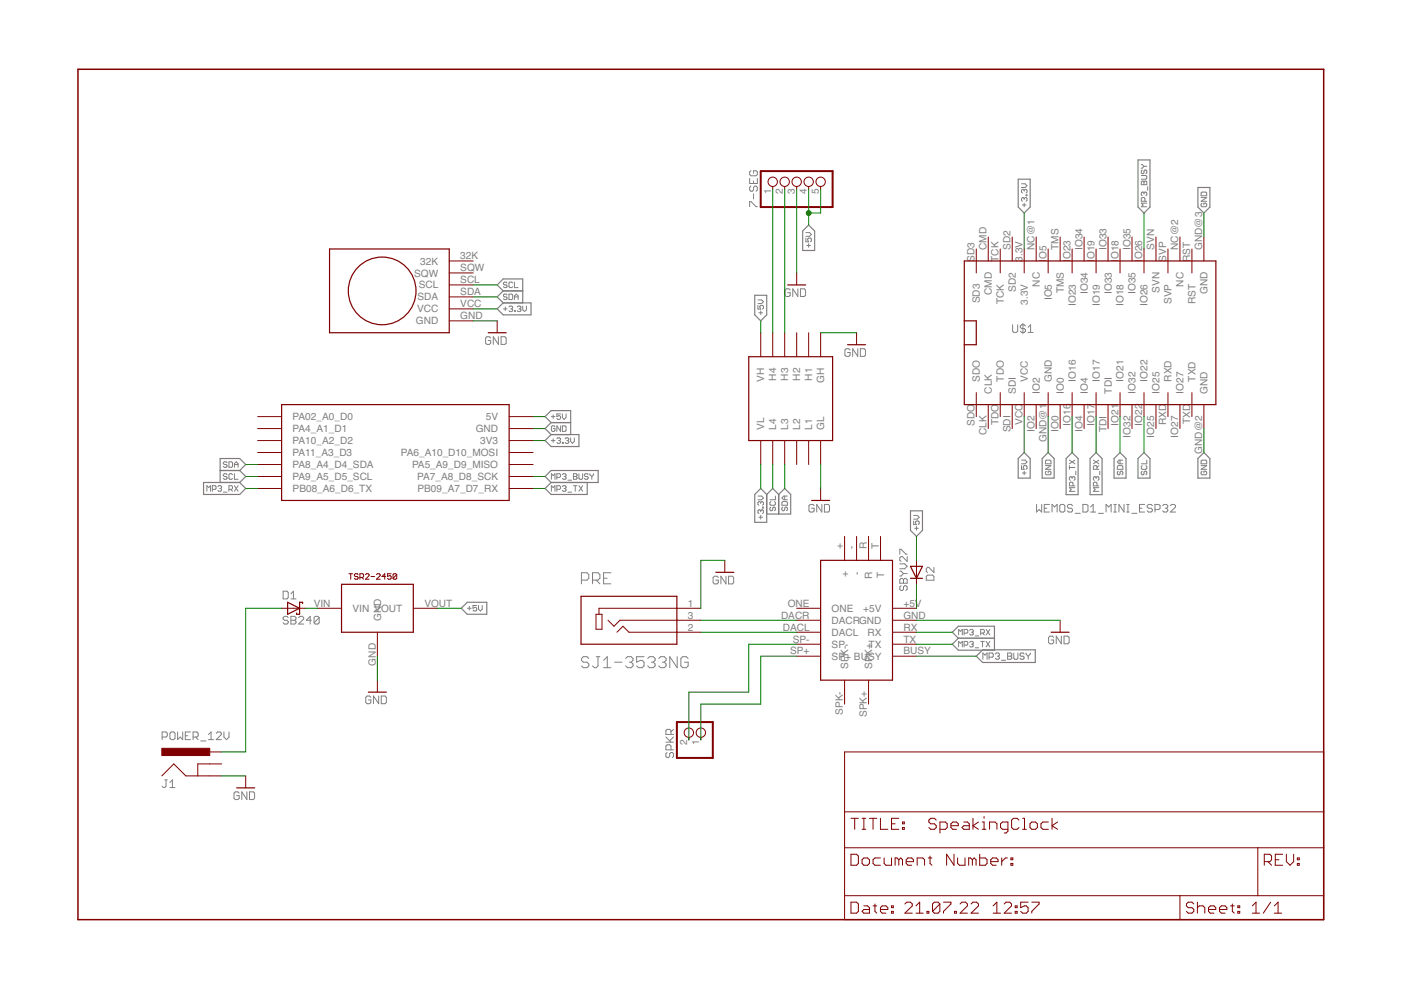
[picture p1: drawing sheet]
<svg xmlns="http://www.w3.org/2000/svg" width="297mm" height="210mm" viewBox="0 0 297 210" stroke-linecap="round" stroke-linejoin="round" font-family="sans-serif">
<g fill="none" stroke="#808080" stroke-width=".21">
<path d="M158.9 37.8v1.1h1.7v-1.1M159.2 39.5l-.3 .2v.6l.3 .3h.3l.3-.3v-.6l.2-.2h.3l.3 .2v.6l-.3 .3M159.2 36.2l-.3 .2v.6l.3 .3h1.1l.3-.3v-.6l-.3-.2h-.5v.5M159.8 38.4v.5M216.6 39h.8l.3 .4-.3 .4h-.8M242 38.6l.2-.2 .3 .2 .5-.2 .1 .2v.6h-1.1zM242 37.2h1l.1 .2v.4l-.1 .2h-1M242 34.9l.5 .4M242.2 36l-.2 .2v.4l.2 .2 .3-.2v-.4l.2-.2 .4 .2v.4l-.1 .2M242.5 38.6v.6M242.5 35.3l-.3 .4h-.2M242.5 35.3h.6"/>
<path d="M243.3 39.6v.7M109.1 59.8v1.2h.8M158.9 43.8v-1.1h.3l1.1 1.1h.3M159.8 41.1v1.1M170.9 50.5v.8h.5l-.2-.4 .2-.4h.4l.2 .2v.4l-.2 .2M170.9 49.3h.7l.4 .4-.4 .4h-.7M171 52h.8M171.4 51.6v.8M216.8 43.5h.8M217.1 42.1l-.1-.2-.4 .2v.4l.2 .2M217.1 42.1l.3-.2 .3 .2v.4l-.1 .2M217.1 40.3v.2"/>
<path d="M217.1 42.1v.2M217.1 43.1v.7M217.1 40.3l-.1-.1-.4 .1v.4l.2 .2M217.1 40.3l.3-.1 .3 .1v.4l-.1 .2M217.6 41.3h.1v.2h-.1zM242.5 40.9l-.1-.2-.4 .2v.4l.2 .2M242.5 40.9l.2-.2 .4 .2v.4l-.1 .2M242.5 40.9v.2M242.7 42.7v-.6l-.2-.2h-.3l-.2 .2v.6h1.1M243.1 43.1h-1.1l.4 .4-.4 .3h1.1M254.7 40.9l.2-.2h.7l.2 .2v.6h-1.1zM254.7 41.9h1.1l-1.1 .8h1.1"/>
<path d="M254.9 43.1l-.2 .2v.3l.2 .2h.7l.2-.2v-.3l-.2-.2h-.4v.4M104 71.7l-.2-.3h-.6l-.2 .3v1l.2 .3h.6l.2-.3v-.5h-.5M105.7 71.4v1.6l-1.1-1.6v1.6M106.2 71.4h.8l.3 .3v1l-.3 .3h-.8zM106.7 65.5h.8M107.1 65.1v.8M107.5 62.5l-.2-.1h-.4l-.2 .1 .2 .4h.4l.2 .2-.2 .4h-.4l-.2-.2M107.5 60l-.2-.2h-.4l-.2 .2 .2 .4h.4l.2 .2-.2 .4h-.4l-.2-.2M107.9 65.1l.2-.2h.4l.2 .2-.2 .4M107.9 62.4h.6l.2 .1v.8l-.2 .2h-.6zM108.3 65.5h.2M108.5 65.5l.2 .2-.2 .4h-.4l-.2-.2"/>
<path d="M108.7 60l-.2-.2h-.4l-.2 .2v.8l.2 .2h.4l.2-.2M109.1 65.9h.2v.2h-.2zM109.1 63.5v-.8l.4-.3 .4 .3v.8M109.1 62.9h.8M109.7 65.1l.2-.2h.3l.2 .2-.2 .4M110 65.5h.2M110.2 65.5l.2 .2-.2 .4h-.3l-.2-.2M110.8 64.9v.8l.4 .4 .4-.4v-.8M160.7 64.7v.8h.6l-.2-.4 .2-.4h.4l.2 .2v.4l-.2 .2M160.7 63.6h.8l.4 .4-.4 .4h-.8M160.9 66.3h.8M161.3 65.9v.8"/>
<path d="M167.5 61.5l-.2-.3h-.6l-.3 .3v1.1l.3 .3h.6l.2-.3v-.5h-.5M169.2 61.2v1.7l-1.1-1.7v1.7M169.7 61.2h.8l.3 .3v1.1l-.3 .3h-.8zM180.2 74.2l-.2-.3h-.6l-.3 .3v1.1l.3 .3h.6l.2-.3v-.6h-.5M181.9 73.9v1.7l-1.1-1.7v1.7M182.4 73.9h.8l.3 .3v1.1l-.3 .3h-.8zM214.7 68.9v1.3l.3 .3h.5l.3-.3v-1.3M216.9 68.6v2.2M217.4 69.1l-.3-.2h-.5l-.3 .2v.3l.3 .3h.5l.3 .2v.3l-.3 .3h-.5l-.3-.3M218 70.5h1.1M218 69.4l.5-.5v1.6M48.1 98.1l-.2-.2h-.3l-.3 .2 .3 .4h.3l.2 .2-.2 .4h-.3l-.3-.2"/>
<path d="M48.5 97.9h.6l.2 .2v.8l-.2 .2h-.6zM49.7 98.5h.8M49.7 99.1v-.8l.4-.4 .4 .4v.8M116.9 88.3h.8M116.9 93.4h.8M117.3 87.9v.8M117.3 93v.8M117.7 90.5l-.2-.2h-.4l-.2 .2v.8l.2 .2h.4l.2-.2v-.4h-.4M118.1 93l.2-.2h.3l.3 .2-.3 .4M118.4 93.4h.2M118.6 93.4l.3 .2-.3 .4h-.3l-.2-.2M118.9 87.8h-.8v.5l.3-.2 .5 .2v.4l-.3 .2h-.3l-.2-.2"/>
<path d="M118.9 90.3v1.2l-.8-1.2v1.2M119.2 90.3h.6l.2 .2v.8l-.2 .2h-.6zM119.2 87.8v.7l.4 .4 .4-.4v-.7M119.2 93.8h.2v.2h-.2zM119.8 93l.2-.2h.4l.2 .2-.2 .4M120.2 93.4h.2M120.4 93.4l.2 .2-.2 .4h-.4l-.2-.2M121 92.8v.8l.4 .4 .4-.4v-.8M216.6 98.7v.8h.5l-.1-.4 .1-.4h.5l.1 .2v.4l-.1 .2M216.6 97.6h.8l.3 .4-.3 .3h-.8M217.1 99.9v.8M221.7 98.7h1.1l-1.1 .8h1.1"/>
<path d="M221.8 99.9l-.1 .2v.4l.1 .2h.8l.2-.2v-.4l-.2-.2h-.4v.4M221.8 97.6h.8l.2 .1v.6h-1.1v-.6zM226.7 98.7v.8M226.7 99.1h1.2M226.7 97.6l1.2 .7M227.9 97.6l-1.2 .7M228.1 99.9v.8M231.8 97.6l1.2 .7M232.6 99.5v-.6l-.2-.2h-.4l-.2 .2v.6h1.2M233 98.7l-.4 .4M233 97.6l-1.2 .7M233.2 99.9v.8"/>
<path d="M237.1 99.9l-.2 .2v.4l.2 .2 .4-.2v-.4l.2-.2 .4 .2v.4l-.2 .2M237.1 98.7h.8l.2 .2v.6h-1.2v-.6zM237.5 97.6v.7M238.1 97.6h-.8l-.4 .4 .4 .3h.8M242.2 99.9l-.2 .2v.4l.2 .2 .3-.2v-.4l.2-.2 .4 .2v.4l-.1 .2M242.2 98.7l-.2 .2v.4l.2 .2h.8l.1-.2v-.4l-.1-.2M243.1 97.6v.7h-1.1M254.7 98.7h1.1l-1.1 .8h1.1M254.7 97.7l.2-.1h.7l.2 .1v.6h-1.1zM254.9 99.9l-.2 .2v.4l.2 .2h.7l.2-.2v-.4l-.2-.2h-.4v.4M43.9 104.2v-1.2l.3 .4 .4-.4v1.2M45 103.8h.6l.2-.2v-.4l-.2-.2h-.6v1.2"/>
<path d="M46.2 103.2l.2-.2h.4l.2 .2-.2 .4M46.6 103.6h.2M46.8 103.6l.2 .2-.2 .4h-.4l-.2-.3M47.3 104.4h.8M48.1 100.6l-.2-.2h-.3l-.3 .4 .3 .2h.3l.2 .4-.2 .2h-.3l-.3-.2M48.5 103.8h.6l.2-.2v-.4l-.2-.2h-.6v1.2M48.9 103.8l.4 .4M49.3 100.6l-.2-.2h-.4l-.2 .2v.8l.2 .2h.4l.2-.2M49.7 100.4v1.2h.8M49.7 103l.8 1.2M50.5 103l-.8 1.2M116.9 101.6v-1.2l.4 .4 .4-.4v1.2"/>
<path d="M116.9 104.2v-1.2l.4 .4 .4-.4v1.2M118.1 101.2h.5l.3-.2v-.4l-.3-.2h-.5v1.2M118.1 103.8h.5l.3-.2v-.4l-.3-.2h-.5v1.2M119.2 100.6l.2-.2h.4l.2 .2-.2 .4M119.2 103.2l.2-.2h.4l.2 .2-.2 .4M119.6 101h.2M119.6 103.6h.2M119.8 101l.2 .2-.2 .4h-.4l-.2-.2M119.8 103.6l.2 .2-.2 .4h-.4l-.2-.3M120.4 104.4h.8M120.4 101.8h.8M121.6 100.4h.6l.1 .2-.1 .4 .1 .4-.1 .2h-.6z"/>
<path d="M121.6 101h.6M121.6 103h.7M122 103v1.2M122.7 100.4v1l.2 .2h.4l.2-.2v-1M122.7 103l.8 1.2M123.5 103l-.8 1.2M124.7 100.6l-.2-.2h-.4l-.2 .4 .2 .2h.4l.2 .4-.2 .2h-.4l-.2-.2M125.1 100.4v.2l.4 .4M125.5 101v.6M125.9 100.4v.2l-.4 .4M160.7 105.2h.8l.4 .4-.4 .4h-.8M160.9 109.7h.8"/>
<path d="M161.3 106.6v.1M161.3 108.3v.2M161.3 109.3v.7M161.3 106.6l-.2-.3-.4 .3v.3l.2 .2M161.3 108.3l-.2-.2-.4 .2v.4l.2 .2M161.3 106.6l.2-.3 .4 .3v.3l-.2 .2M161.3 108.3l.2-.2 .4 .2v.4l-.2 .2M161.7 107.5h.2v.2h-.2zM163.4 107.5l-.2 .2v.4l.2 .2 .4-.2v-.4l.2-.2 .4 .2v.4l-.2 .2M163.4 106.3l-.2 .3v.3l.2 .2h.8l.2-.2v-.3l-.2-.3M164.4 105.2v.8h-1.2M166 107.5l-.2 .2v.4l.2 .2 .4-.2v-.4l.2-.2 .3 .2v.4l-.1 .2"/>
<path d="M166 106.3h.8l.1 .3v.5h-1.1v-.5zM166.4 105.2v.8M166.9 105.2h-.7l-.4 .4 .4 .4h.7M172.6 107.2l-.3-.2h-.5l-.3 .2v1.1l.3 .3h.5l.3-.3v-.5h-.5M174.2 107v1.6l-1-1.6v1.6M174.8 107h.8l.3 .2v1.1l-.3 .3h-.8zM190.8 117.5v-1h.3l1 1h.2M190.8 119.5h1l.5 .6-.5 .5h-1M192.3 118v1l-1-1h-.2l-.3 .3v.5l.3 .2M193.7 110.5v.7h.6l-.2-.4 .2-.3h.4l.2 .2v.3l-.2 .2M193.7 109.3h.8l.4 .4-.4 .4h-.8M193.9 112h.8"/>
<path d="M194.3 111.6v.8M216.8 100.3h.8M219.8 107v1.6l.5-.6 .6 .6v-1.6M221.4 107.8h.6M222.5 107h-1.1v1.6h1.1M223.1 108.6v-1.6l.5 .5 .5-.5v1.6M224.7 107.2l.3-.2h.5l.3 .2v1.1l-.3 .3h-.5l-.3-.3zM227.3 101.3l-.2-.2-.4 .2v.4l.2 .2M227.3 101.3l.2-.2 .4 .2v.4l-.2 .2M227.3 101.3v.2M227.4 107.2l-.3-.2h-.5l-.3 .2v.3l.3 .3h.5l.3 .2v.3l-.3 .3h-.5l-.3-.3M227.5 103v-.6l-.2-.2h-.4l-.2 .2v.6h1.2"/>
<path d="M227.9 103.4h-1.2l.4 .4-.4 .4h1.2M228 108.8h1M229.6 107h.8l.3 .2v1.1l-.3 .3h-.8zM231.2 108.6h1.1M231.2 107.5l.6-.5v1.6M232.4 101.3l-.2-.2-.4 .2v.4l.2 .2M232.4 101.3l.2-.2 .4 .2v.4l-.2 .2M232.4 101.3v.2M232.6 103v-.6l-.2-.2h-.4l-.2 .2v.6h1.2M232.9 108.8h1.1M233 103.4h-1.2l.4 .4-.4 .4h1.2M234.5 108.6v-1.6l.6 .5 .5-.5v1.6"/>
<path d="M236.1 107h.6M236.1 108.6h.6M236.4 107v1.6M238.3 107v1.6l-1.1-1.6v1.6M238.9 107h.5M238.9 108.6h.5M239.1 107v1.6M240 108.8h1M241.6 107.8h.5M242.7 107h-1.1v1.6h1.1M244.3 107.2l-.2-.2h-.6l-.3 .2v.3l.3 .3h.6l.2 .2v.3l-.2 .3h-.6l-.3-.3M244.9 108h.8l.3-.2v-.6l-.3-.2h-.8v1.6"/>
<path d="M246.5 107.2l.3-.2h.5l.3 .2v.3l-.3 .3M247.1 107.8h.2M247.3 107.8l.3 .2v.3l-.3 .3h-.5l-.3-.3M248.1 107.2l.3-.2h.6l.2 .2v.3l-1.1 1.1h1.1M60 125.3h.9l.2 .3v1.1l-.2 .3h-.9zM61.1 131l-.2-.3h-.6l-.3 .3v.2l.3 .3h.6l.2 .3v.2l-.2 .3h-.6l-.3-.3M61.7 130.7h.8l.3 .3v.2l-.3 .3 .3 .3v.2l-.3 .3h-.8zM61.7 131.5h.8M61.7 127h1.1M61.7 125.9l.5-.6v1.7M63.3 131l.3-.3h.5l.3 .3v.2l-1.1 1.1h1.1M66 131.5h-1.1l.9-.8v1.6"/>
<path d="M67.7 131l-.3-.3h-.6l-.2 .3v1M67.7 131v1l-.3 .3h-.6l-.2-.3M67.7 131l-1.1 1M99.1 129h.8M99.5 128.6v.7M101.1 128.4h-.8v.6l.4-.2 .4 .2v.3l-.2 .2h-.4l-.2-.2M101.5 128.4v.8l.4 .3 .3-.3v-.8M123.3 123h1.2l.3-.4v-.8l-.3-.4h-1.2v2.4M124.8 139.6l-.3-.4h-.8l-.4 .4v.4l.4 .4h.8l.3 .4v.4l-.3 .4h-.8l-.4-.4M125.6 123h1.2l.4-.4v-.8l-.4-.4h-1.2v2.4M126.4 139.2h.8M126.4 123l.8 .8"/>
<path d="M126.8 139.2v2l-.4 .4h-.4l-.4-.4M128 122.6h.7M129.5 121.4h-1.5v2.4h1.5M132.7 139.6l.3-.4h.8l.4 .4v.4l-.4 .4M136.5 139.2h-1.5v1.2l.8-.4h.4l.3 .4v.8l-.3 .4h-.8l-.4-.4M137.3 139.6l.4-.4h.8l.4 .4v.4l-.4 .4M139.7 139.6l.4-.4h.7l.4 .4v.4l-.4 .4M143.6 139.2v2.4l-1.6-2.4v2.4M145.9 139.6l-.4-.4h-.8l-.3 .4v1.6l.3 .4h.8l.4-.4v-.8h-.8M152.3 122.4l-.3-.2h-.5l-.3 .2v1.1l.3 .3h.5l.3-.3v-.5h-.6M153.9 122.2v1.6l-1.1-1.6v1.6M154.5 122.2h.8l.3 .2v1.1l-.3 .3h-.8z"/>
<path d="M190.8 122.9l.3-.3h.2l.3 .3 .2-.3h.3l.2 .3v.8h-1.5zM190.8 121.1h.3l.5 .5M191.1 124.2l-.3 .2v.5l.3 .3h.2l.3-.3v-.5l.2-.2h.3l.2 .2v.5l-.2 .3M191.6 122.9v.8M191.6 121.6l-.5 .5h-.3M191.6 121.6h.7M196.4 122.2l.3-.3h1l.3 .3v.8h-1.6zM198 120.3v1.1l-1.1-1.1h-.2l-.3 .3v.5l.3 .3M203.2 134.6v-1.1l.4 .4 .4-.4v1.1M203.2 137.2v-1.2l.4 .4 .4-.4v1.2M204.4 134.2h.6l.2-.2v-.4l-.2-.1h-.6v1.1M204.4 136.8h.6l.2-.2v-.4l-.2-.2h-.6v1.2"/>
<path d="M205.6 133.6l.2-.1h.4l.2 .1-.2 .4M205.6 136.2l.2-.2h.4l.2 .2-.2 .4M206 134h.2M206 136.6h.2M206.2 134l.2 .2-.2 .4h-.4l-.2-.2M206.2 136.6l.2 .2-.2 .4h-.4l-.2-.2M206.8 134.8h.7M206.8 137.4h.7M207.9 134.2h.6l.2-.2v-.4l-.2-.1h-.6v1.1M207.9 136h.8M208.3 134.2l.4 .4M208.3 136v1.2"/>
<path d="M208.4 139.8v-1.3l.4 .4 .5-.4v1.3M209.1 133.5l.8 1.1M209.1 136l.8 1.2M209.7 139.3h.7l.2-.2v-.4l-.2-.2h-.7v1.3M209.9 133.5l-.8 1.1M209.9 136l-.8 1.2M211 138.7l.2-.2h.5l.2 .2-.2 .4M211.5 139.1h.2M211.7 139.1l.2 .2-.2 .5h-.5l-.2-.2M212.3 140h.9M213.6 138.5h.7l.2 .2-.2 .4 .2 .5-.2 .2h-.7zM213.6 139.1h.7"/>
<path d="M214.9 138.5v1.1l.3 .2h.4l.2-.2v-1.1M217.1 138.7l-.2-.2h-.4l-.2 .2 .2 .4h.4l.2 .2-.2 .5h-.4l-.2-.2M217.6 138.5v.2l.4 .4M218 139.1v.7M218.4 138.5v.2l-.4 .4M223.4 135.1l-.3-.2h-.5l-.3 .2v1.1l.3 .3h.5l.3-.3v-.5h-.5M225 134.9v1.6l-1.1-1.6v1.6M225.6 134.9h.8l.3 .2v1.1l-.3 .3h-.8zM34.4 156.3h.8l.3-.3v-.5l-.3-.3h-.8v1.6M36.3 155.2h.5l.3 .3v1l-.3 .3h-.5l-.3-.3v-1zM37.7 155.2v1.6l.5-.5 .5 .5v-1.6M39.3 156h.5"/>
<path d="M40.4 155.2h-1.1v1.6h1.1M40.9 156.3h.8l.3-.3v-.5l-.3-.3h-.8v1.6M41.5 156.3l.5 .5M42.6 157.1h1M44.2 156.8h1.1M44.2 155.7l.5-.5v1.6M45.8 155.5l.3-.3h.6l.2 .3v.2l-1.1 1.1h1.1M47.5 155.2v1.1l.5 .5 .6-.5v-1.1M78.6 147.8l-.2-.2h-.6l-.2 .2v1.1l.2 .3h.6l.2-.3v-.5h-.5M80.3 147.6v1.6l-1.1-1.6v1.6M80.8 147.6h.8l.3 .2v1.1l-.3 .3h-.8zM128 141.6h1.5"/>
<path d="M128 140l.8-.8v2.4M130.3 140.4h1.6M133.4 140.4h.4M133.8 140.4l.4 .4v.4l-.4 .4h-.8l-.3-.4M138.1 140.4h.4M138.5 140.4l.4 .4v.4l-.4 .4h-.8l-.4-.4M140.4 140.4h.4M140.8 140.4l.4 .4v.4l-.4 .4h-.7l-.4-.4M141.2 157.4h1.6M141.2 156.3l1.1 1.1M141.4 159.6l-.2 .2v.6l.2 .2h.3l.3-.2v-.6l.3-.2h.2l.3 .2v.6l-.3 .2M142.3 159v-.8l-.3-.3h-.6l-.2 .3v.8h1.6"/>
<path d="M142.3 155.7v-.8l-.3-.3h-.6l-.2 .3v.8h1.6M142.8 156.3l-.8 .8M142.8 154.6l-.5 .6M34.9 165.4h.6M35.2 165.4v1.3l-.3 .3h-.3l-.2-.3M36 167h1.1M36 165.9l.6-.5v1.6M50.7 168.2l-.3-.3h-.5l-.3 .3v1l.3 .3h.5l.3-.3v-.5h-.5M52.3 167.9v1.6l-1-1.6v1.6M52.9 167.9h.8l.3 .3v1l-.3 .3h-.8z"/>
</g>
<g fill="none" stroke="#808080" stroke-width=".25">
<path d="M215.9 38h2.5v5.9l-1.3 1.3-1.2-1.3zM241.3 33.9h2.5v10l-1.3 1.3-1.2-1.3zM254 39.8h2.5v4.1l-1.3 1.3-1.2-1.3zM171.4 47.7l1.3 1.3v4.1h-2.5v-4.1zM105.4 65.5l1.3-1.3h5.9v2.6h-5.9zM106.7 61.7l-1.3 1.2 1.3 1.3M106.7 61.7h4.1M106.7 61.7l-1.3-1.3 1.3-1.3h4.1v5.1M160 62.6h2.6v4.2l-1.3 1.2-1.3-1.2zM46.7 99.8h4.1M50.8 99.8l1.3-1.3-1.3-1.3h-4.1v5.1M50.8 99.8l1.3 1.2-1.3 1.3"/>
<path d="M116.8 89.6l-1.2 1.3 1.2 1.2M116.8 89.6h4.2M116.8 92.1h5.9v2.6h-5.9l-1.2-1.3zM116.8 89.6l-1.2-1.3 1.2-1.2h4.2v5M215.9 97.2l1.2-1.3 1.3 1.3v4.2h-2.5zM222.2 95.9l1.3 1.3v4.2h-2.5v-4.2zM226 97.2l1.3-1.3 1.3 1.3v7.7h-2.6zM232.4 95.9l1.3 1.3v7.7h-2.6v-7.7zM236.2 97.2l1.3-1.3 1.2 1.3v4.2h-2.5zM241.3 97.2l1.2-1.3 1.3 1.3v4.2h-2.5zM254 97.2l1.2-1.3 1.3 1.3v4.2h-2.5zM43.2 102.3h7.6l1.3 1.3-1.3 1.2h-7.6z"/>
<path d="M115.6 101l1.2-1.2h10v2.5h-10zM116.8 102.3l-1.2 1.3 1.2 1.2h7.7v-2.5M160 104.8l1.3-1.2 1.3 1.2v5.9h-2.6zM162.6 104.8l1.2-1.2 1.3 1.2M165.1 104.8l1.3-1.2 1.2 1.2v4.2h-5M165.1 104.8v4.2M193 108.3h2.6v4.2l-1.3 1.2-1.3-1.2zM97.8 129l1.3-1.3h4.1v2.5h-4.1zM201.9 134l1.3-1.2h7.6v5.1h-7.6l-1.3-1.3 1.3-1.3zM203.2 135.3h7.6M207 139.1l1.3-1.3h11.2v2.7h-11.2z"/>
</g>
<path d="M161.3 36.3h15.2v7.6h-15.2zM143.5 153.1h7.6v7.6h-7.6z" fill="none" stroke="#800000" stroke-width=".42"/>
<g fill="none" stroke="#800000" stroke-width=".21">
<path d="M163.8 39.5v.6M166.4 39.5v.6M168.9 39.5v.6M171.4 39.5v.6M174 39.5v.6M95.2 55.3h5.1M95.2 57.9h5.1M168.9 57.9v2.5M207 52.8v5.1M209.5 50.2v5.1M212.1 52.8v5.1M214.6 50.2v5.1"/>
<path d="M217.1 52.8v5.1M219.7 50.2v5.1M222.2 52.8v5.1M224.8 50.2v5.1M227.3 52.8v5.1M229.8 50.2v5.1M232.4 52.8v5.1M234.9 50.2v5.1M237.5 52.8v5.1M240 50.2v5.1M242.5 52.8v5.1M245.1 50.2v5.1"/>
<path d="M247.6 52.8v5.1M250.2 50.2v5.1M252.7 52.8v5.1M255.2 50.2v5.1M95.2 60.4h5.1M95.2 62.9h5.1M95.2 65.5h5.1M95.2 68h5.1M105.4 68v2.5M161.3 70.5v5.1M163.8 70.5v5.1M166.4 70.5v5.1"/>
<path d="M168.9 70.5v5.1M171.4 70.5v5.1M174 70.5v5.1M181.6 70.5v2.6M54.6 88.3h5.1M54.6 90.9h5.1M54.6 93.4h5.1M54.6 95.9h5.1M54.6 98.5h5.1M107.9 88.3h5.1M107.9 90.9h5.1M107.9 93.4h5.1"/>
<path d="M107.9 95.9h5.1M107.9 98.5h5.1M161.3 93.4v5.1M163.8 93.4v5.1M166.4 93.4v5.1M168.9 93.4v5.1M171.4 93.4v5.1M174 93.4v5.1M207 83.2v5.1M209.5 85.8v5.1M212.1 83.2v5.1M214.6 85.8v5.1"/>
<path d="M217.1 83.2v5.1M219.7 85.8v5.1M222.2 83.2v5.1M224.8 85.8v5.1M227.3 83.2v5.1M229.8 85.8v5.1M232.4 83.2v5.1M234.9 85.8v5.1M237.5 83.2v5.1M240 85.8v5.1M242.5 83.2v5.1M245.1 85.8v5.1"/>
<path d="M247.6 83.2v5.1M250.2 85.8v5.1M252.7 83.2v5.1M255.2 85.8v5.1M54.6 101h5.1M54.6 103.6h5.1M107.9 101h5.1M107.9 103.6h5.1M153.7 118.8v2.5M174 103.6v2.5M179.1 113.7v5.1M181.6 113.7v5.1"/>
<path d="M184.1 113.7v5.1M186.7 113.7v5.1M194.3 118.8v5.1M59.7 129h5.1M67.3 129h5.1M74 121.6h.8M74.4 121.6v1.2M75.9 121.8l-.2-.2h-.4l-.2 .2 .2 .4h.4l.2 .2-.2 .4h-.4l-.2-.2M76.3 122.4h.6l.2-.2v-.4l-.2-.2h-.6v1.2M76.7 122.4l.4 .4M77.5 121.8l.2-.2h.4l.2 .2v.2l-.8 .8h.8M78.7 122.2h.7"/>
<path d="M79.8 121.8l.2-.2h.4l.2 .2v.2l-.8 .8h.8M80 134v5.1M81.8 122.2h-.8l.6-.6v1.2M82.9 121.6h-.7v.6l.3-.2 .4 .2v.4l-.2 .2h-.3l-.2-.2M84.1 121.8l-.2-.2h-.4l-.2 .2v.8M84.1 121.8v.8l-.2 .2h-.4l-.2-.2M84.1 121.8l-.8 .8M87.6 129h5.1M126.4 130.2h1.2v3.2h-1.2zM128.9 131.5l1.3 1.3 1.2-1.3h17.2M130.8 134l1.3-1.2 1.2 1.2h15.3M148.6 129h-21.6v1.2"/>
<path d="M168.9 129h5.1M168.9 131.5h5.1M168.9 134h5.1M168.9 136.6h5.1M168.9 139.1h5.1M189.2 129h5.1M189.2 131.5h5.1M189.2 134h5.1M189.2 136.6h5.1M189.2 139.1h5.1M224.8 131.5v2.5M44.5 159.4h2.5"/>
<path d="M80 144.2v2.5M146 156.3v.6M148.6 156.3v.6M179.1 159.4h101.5v35.6h-101.5zM179.1 144.2v5.1M184.1 144.2v5.1M34.3 164.5l2.6-2.5 2.5 2.5h7.6M47 162h-5.1v2.5M52.1 164.5v2.5M179.1 179.7h101.5M179.1 172.1h101.5M180.4 173.5h1.6"/>
<path d="M181.2 173.5v2.3M182.8 173.5h.8M182.8 175.8h.8M183.2 173.5v2.3M184.3 173.5h1.6M185.1 173.5v2.3M186.7 173.5v2.3h1.5M189 174.7h.8M190.6 173.5h-1.6v2.3h1.6M191.3 175.5h.4v.3h-.4zM191.3 174.3h.4v.4h-.4zM198.5 173.9l-.4-.4h-.8l-.4 .4v.4l.4 .4h.8l.4 .4v.4l-.4 .3h-.8l-.4-.3"/>
<path d="M199.3 175.8h1.1l.4-.3v-.8l-.4-.4h-1.1v2.3M201.6 175.1h1.6v-.4l-.4-.4h-.8l-.4 .4v.8l.4 .3h.8M204.3 174.3h.8l.4 .4v1.1h-1.2l-.3-.3 .3-.4h1.2M206.3 173.5v2.3M207.5 174.3l-1.2 .8 1.2 .7M208.2 175.8h.8M208.2 174.3h.4v1.5M208.6 173.1v.4M209.8 175.8v-1.5h1.2l.4 .4v1.1M213.7 175.8h-1.2l-.4-.3v-.8l.4-.4h1.2v1.9l-.4 .4h-.4M216 173.9l-.4-.4h-.7l-.4 .4v1.6l.4 .3h.7l.4-.3M216.8 173.5h.4v2.3"/>
<path d="M216.8 175.8h.8M218.4 174.7l.4-.4h.7l.4 .4v.8l-.4 .3h-.7l-.4-.3zM222.3 174.3h-1.2l-.4 .4v.8l.4 .3h1.2M223.1 173.5v2.3M224.2 174.3l-1.1 .8 1.1 .7M266.7 179.7v10.2M179.1 189.9h101.5M180.4 181.1h1.2l.4 .4v1.6l-.4 .4h-1.2zM180.4 191.3h1.2l.4 .4v1.5l-.4 .4h-1.2zM182.8 182.3l.4-.4h.7l.4 .4v.8l-.4 .4h-.7l-.4-.4zM183.2 192.1h.7l.4 .3v1.2h-1.1l-.4-.4 .4-.4h1.1M185.1 192.1h.8"/>
<path d="M185.5 191.7v1.5l.4 .4M186.7 192.8h1.5v-.4l-.4-.3h-.8l-.3 .3v.8l.3 .4h.8M186.7 181.9h-1.2l-.4 .4v.8l.4 .4h1.2M187.5 181.9v1.2l.3 .4h1.2v-1.6M189 193.2h.4v.4h-.4zM189 192.1h.4v.3h-.4zM190.6 182.3l-.4-.4h-.4v1.6M190.6 182.3l.4-.4 .3 .4v1.2M190.6 182.3v1.2M191.9 191.7l.4-.4h.7l.4 .4v.4l-1.5 1.5h1.5M192.1 182.7h1.6v-.4l-.4-.4h-.8l-.4 .4v.8l.4 .4h.8M194.2 193.6h1.5"/>
<path d="M194.2 192.1l.8-.8v2.3M194.5 183.5v-1.6h1.1l.4 .4v1.2M196.5 193.2h.4v.4h-.4zM196.8 181.9h.8M197.2 181.5v1.6l.4 .4M199.3 191.7v1.5l-.4 .4h-.8l-.4-.4M199.3 191.7l-.4-.4h-.8l-.4 .4v1.5M199.3 191.7l-1.6 1.5M200 191.3h1.6v.4l-1.6 1.5v.4M202.3 181.1v2.4l-1.6-2.4v2.4M202.4 193.2h.4v.4h-.4zM203 181.9v1.2l.4 .4h1.2v-1.6"/>
<path d="M203.6 191.7l.3-.4h.8l.4 .4v.4l-1.5 1.5h1.5M205.9 191.7l.4-.4h.8l.4 .4v.4l-1.6 1.5h1.6M206.2 182.3l-.4-.4h-.4v1.6M206.2 182.3v1.2M206.2 182.3l.3-.4 .4 .4v1.2M207.7 181.1v2.4h1.2l.4-.4v-.8l-.4-.4h-1.2M210.1 182.7h1.5v-.4l-.4-.4h-.8l-.3 .4v.8l.3 .4h.8M210.6 193.6h1.5M210.6 192.1l.7-.8v2.3M212.4 181.9v1.6M212.9 191.7l.4-.4h.8l.4 .4v.4l-1.6 1.5h1.6M213.6 181.9h-.4l-.8 .8"/>
<path d="M214.3 183.1h.4v.4h-.4zM214.3 181.9h.4v.4h-.4zM215.2 193.2h.4v.4h-.4zM215.2 192.1h.4v.3h-.4zM218 191.3h-1.6v1.1l.8-.3h.4l.4 .3v.8l-.4 .4h-.8l-.4-.4M218.8 191.3h1.5v.4l-1.5 1.5v.4M250.2 189.9v5.1M253.1 191.7l-.4-.4h-.8l-.4 .4v.4l.4 .3h.8l.4 .4v.4l-.4 .4h-.8l-.4-.4M253.9 192.4l.4-.3h.8l.3 .3v1.2M253.9 191.3v2.3M256.2 192.8h1.6v-.4l-.4-.3h-.8l-.4 .3v.8l.4 .4h.8M258.6 192.8h1.5v-.4l-.4-.3h-.7l-.4 .3v.8l.4 .4h.7"/>
<path d="M260.9 192.1h.8M261.3 191.7v1.5l.4 .4M262.4 193.2h.4v.4h-.4zM262.4 192.1h.4v.3h-.4zM265.5 193.6h1.6M265.5 192.1l.8-.8v2.3M268.1 182.7h1.1l.4-.4v-.8l-.4-.4h-1.1v2.4M268.8 182.7l.8 .8M269.4 191.3l-1.6 2.3M270.2 193.6h1.5M270.2 192.1l.8-.8v2.3M270.4 182.3h.8"/>
<path d="M271.9 181.1h-1.5v2.4h1.5M272.7 181.1v1.6l.8 .8 .8-.8v-1.6M275.1 183.1h.4v.4h-.4zM275.1 181.9h.4v.4h-.4z"/>
<circle cx="163.8" cy="38.5" r=".99"/>
<circle cx="166.4" cy="38.5" r=".99"/>
<circle cx="168.9" cy="38.5" r=".99"/>
<circle cx="171.4" cy="38.5" r=".99"/>
<circle cx="174" cy="38.5" r=".99"/>
<circle cx="146" cy="155.3" r=".99"/>
<circle cx="148.6" cy="155.3" r=".99"/>
</g>
<path d="M34.3 158.7h10.2v1.5h-10.2z" fill="#800000" stroke="#800000" stroke-width=".21"/>
<g fill="none" stroke="#800000" stroke-width=".25">
<path d="M69.9 52.8h25.3v17.7h-25.3zM204.4 55.3h53.4v30.5h-53.4zM103.5 70.5h3.8M158.7 75.6h17.8v17.8h-17.8zM167 60.4h3.8M179.7 73.1h3.8M204.4 68h2.6v5.1h-2.6M59.7 85.8h48.2v20.3h-48.2zM172.1 106.1h3.8M174 118.8h15.2v25.4h-15.2zM61 127.7l2.5 1.3-2.5 1.2zM64.2 128v-.3h-.7v2.5h-.6v-.2"/>
<path d="M72.4 123.9h15.2v10.1h-15.2zM123.2 126.4h20.3v10.2h-20.3zM151.8 121.3h3.8M193 120.1h2.6l-1.3 2.5zM193 122.6h2.6M222.9 134h3.8M78.1 146.7h3.8M50.2 167h3.8"/>
<circle cx="81" cy="61.7" r="7.2"/>
</g>
<path d="M16.5 14.7h264.1v180.3h-264.1z" fill="none" stroke="#800000" stroke-width=".32"/>
<g fill="none" stroke="#008000" stroke-width=".21">
<path d="M163.8 40.1v30.4M166.4 40.1v30.4M168.9 40.1v17.8M171.4 40.1v7.6M174 40.1v5.1h-2.6M217.1 45.2v7.6M242.5 45.2v7.6M255.2 45.2v5M100.3 68h5.1M100.3 65.5h5.1M100.3 62.9h5.1M100.3 60.4h5.1"/>
<path d="M161.3 68v2.5M174 70.5h7.6M52.1 98.5h2.5M113 90.9h2.6M113 88.3h2.6M113 93.4h2.6M161.3 98.5v5.1M163.8 98.5v5.1M166.4 98.5v5.1M174 98.5v5.1M217.1 88.3v7.6M222.2 88.3v7.6"/>
<path d="M227.3 88.3v7.6M232.4 88.3v7.6M237.5 88.3v7.6M242.5 88.3v7.6M255.2 90.9v5M52.1 101h2.5M52.1 103.6h2.5M113 101h2.6M113 103.6h2.6M153.7 118.8h-5.1v10.2M194.3 113.7v5.1M59.7 129h-7.6v30.4h-5.1"/>
<path d="M64.8 129h2.5M80 139.1v5.1M92.7 129h5.1M148.6 131.5h20.3M148.6 134h20.3M168.9 139.1h-7.6v10.2h-12.7v7.6M168.9 136.6h-10.2v10.1h-12.7v10.2M194.3 131.5h30.5M194.3 123.9v5.1M194.3 134h7.6M194.3 136.6h7.6M194.3 139.1h12.7"/>
<path d="M47 164.5h5.1"/>
</g>
<circle cx="171.4" cy="45.2" r=".51" fill="#008000" stroke="#008000" stroke-width=".21"/>
<g font-size="2.1" fill="#808080">
<text x="163.5" y="41.1" transform="rotate(-90 163.5 41.1)">1</text>
<text x="166" y="41.1" transform="rotate(-90 166 41.1)">2</text>
<text x="168.5" y="41.1" transform="rotate(-90 168.5 41.1)">3</text>
<text x="171.1" y="41.1" transform="rotate(-90 171.1 41.1)">4</text>
<text x="173.6" y="41.1" transform="rotate(-90 173.6 41.1)">5</text>
<text x="209.2" y="53" transform="rotate(-90 209.2 53)">CMD</text>
<text x="214.3" y="53" transform="rotate(-90 214.3 53)">SD2</text>
<text x="219.3" y="53" transform="rotate(-90 219.3 53)">NC@1</text>
<text x="224.4" y="53" transform="rotate(-90 224.4 53)">TMS</text>
<text x="229.5" y="53" transform="rotate(-90 229.5 53)">IO34</text>
<text x="234.6" y="53" transform="rotate(-90 234.6 53)">IO33</text>
<text x="239.7" y="53" transform="rotate(-90 239.7 53)">IO35</text>
<text x="244.7" y="53" transform="rotate(-90 244.7 53)">SVN</text>
<text x="249.8" y="53" transform="rotate(-90 249.8 53)">NC@2</text>
<text x="254.9" y="53" transform="rotate(-90 254.9 53)">GND@3</text>
<text x="87.8" y="58.6">SQW</text>
<text x="89.1" y="56.1">32K</text>
<text x="97.6" y="55">32K</text>
<text x="97.6" y="57.5">SQW</text>
<text x="206.6" y="55.5" transform="rotate(-90 206.6 55.5)">SD3</text>
<text x="211.7" y="55.5" transform="rotate(-90 211.7 55.5)">TCK</text>
<text x="216.8" y="55.5" transform="rotate(-90 216.8 55.5)">3.3V</text>
<text x="221.9" y="55.5" transform="rotate(-90 221.9 55.5)">I</text>
<text x="221.9" y="54.9" transform="rotate(-90 221.9 54.9)">O5</text>
<text x="227" y="55.5" transform="rotate(-90 227 55.5)">I</text>
<text x="227" y="54.9" transform="rotate(-90 227 54.9)">O23</text>
<text x="232" y="55.5" transform="rotate(-90 232 55.5)">I</text>
<text x="232" y="54.9" transform="rotate(-90 232 54.9)">O19</text>
<text x="237.1" y="55.5" transform="rotate(-90 237.1 55.5)">I</text>
<text x="237.1" y="54.9" transform="rotate(-90 237.1 54.9)">O18</text>
<text x="242.2" y="55.5" transform="rotate(-90 242.2 55.5)">I</text>
<text x="242.2" y="54.9" transform="rotate(-90 242.2 54.9)">O26</text>
<text x="247.3" y="55.5" transform="rotate(-90 247.3 55.5)">SVP</text>
<text x="252.4" y="55.5" transform="rotate(-90 252.4 55.5)">RST</text>
<text x="88.5" y="63.7">SDA</text>
<text x="88.8" y="61.2">SCL</text>
<text x="97.6" y="60">SCL</text>
<text x="97.6" y="62.6">SDA</text>
<text x="97.6" y="65.1">VCC</text>
<text x="207.8" y="64.3" transform="rotate(-90 207.8 64.3)">SD3</text>
<text x="210.3" y="62.5" transform="rotate(-90 210.3 62.5)">CMD</text>
<text x="212.8" y="64.5" transform="rotate(-90 212.8 64.5)">TCK</text>
<text x="215.4" y="61.8" transform="rotate(-90 215.4 61.8)">SD2</text>
<text x="217.9" y="64.6" transform="rotate(-90 217.9 64.6)">3.3V</text>
<text x="220.5" y="60.7" transform="rotate(-90 220.5 60.7)">NC</text>
<text x="223" y="63.6" transform="rotate(-90 223 63.6)">IO5</text>
<text x="225.5" y="62.2" transform="rotate(-90 225.5 62.2)">TMS</text>
<text x="228.1" y="64.8" transform="rotate(-90 228.1 64.8)">IO23</text>
<text x="230.6" y="62.3" transform="rotate(-90 230.6 62.3)">IO34</text>
<text x="233.2" y="64.8" transform="rotate(-90 233.2 64.8)">IO19</text>
<text x="235.7" y="62.3" transform="rotate(-90 235.7 62.3)">IO33</text>
<text x="238.2" y="64.8" transform="rotate(-90 238.2 64.8)">IO18</text>
<text x="240.8" y="62.3" transform="rotate(-90 240.8 62.3)">IO35</text>
<text x="243.3" y="64.8" transform="rotate(-90 243.3 64.8)">IO26</text>
<text x="245.9" y="62.1" transform="rotate(-90 245.9 62.1)">SVN</text>
<text x="248.4" y="64.5" transform="rotate(-90 248.4 64.5)">SVP</text>
<text x="250.9" y="60.7" transform="rotate(-90 250.9 60.7)">NC</text>
<text x="253.5" y="64.5" transform="rotate(-90 253.5 64.5)">RST</text>
<text x="256" y="62.4" transform="rotate(-90 256 62.4)">GND</text>
<text x="88.2" y="68.8">GND</text>
<text x="88.4" y="66.2">VCC</text>
<text x="97.6" y="67.7">GND</text>
<text x="162" y="80.9" transform="rotate(-90 162 80.9)">VH</text>
<text x="164.6" y="80.7" transform="rotate(-90 164.6 80.7)">H4</text>
<text x="167.1" y="80.7" transform="rotate(-90 167.1 80.7)">H3</text>
<text x="169.7" y="80.7" transform="rotate(-90 169.7 80.7)">H2</text>
<text x="172.2" y="80.7" transform="rotate(-90 172.2 80.7)">H1</text>
<text x="174.7" y="81.2" transform="rotate(-90 174.7 81.2)">GH</text>
<text x="207.8" y="80.9" transform="rotate(-90 207.8 80.9)">SDO</text>
<text x="210.3" y="83.5" transform="rotate(-90 210.3 83.5)">CLK</text>
<text x="212.8" y="80.9" transform="rotate(-90 212.8 80.9)">TDO</text>
<text x="215.4" y="83.5" transform="rotate(-90 215.4 83.5)">SDI</text>
<text x="217.9" y="80.9" transform="rotate(-90 217.9 80.9)">VCC</text>
<text x="220.5" y="83.5" transform="rotate(-90 220.5 83.5)">IO2</text>
<text x="223" y="80.9" transform="rotate(-90 223 80.9)">GND</text>
<text x="225.5" y="83.5" transform="rotate(-90 225.5 83.5)">IO0</text>
<text x="228.1" y="80.9" transform="rotate(-90 228.1 80.9)">IO16</text>
<text x="230.6" y="83.5" transform="rotate(-90 230.6 83.5)">IO4</text>
<text x="233.2" y="80.9" transform="rotate(-90 233.2 80.9)">IO17</text>
<text x="235.7" y="83.5" transform="rotate(-90 235.7 83.5)">TDI</text>
<text x="238.2" y="80.9" transform="rotate(-90 238.2 80.9)">IO21</text>
<text x="240.8" y="83.5" transform="rotate(-90 240.8 83.5)">IO32</text>
<text x="243.3" y="80.9" transform="rotate(-90 243.3 80.9)">IO22</text>
<text x="245.9" y="83.5" transform="rotate(-90 245.9 83.5)">IO25</text>
<text x="248.4" y="80.9" transform="rotate(-90 248.4 80.9)">RXD</text>
<text x="250.9" y="83.5" transform="rotate(-90 250.9 83.5)">IO27</text>
<text x="253.5" y="80.9" transform="rotate(-90 253.5 80.9)">TXD</text>
<text x="256" y="83.5" transform="rotate(-90 256 83.5)">GND</text>
<text x="62" y="89.1">PA02_A0_D0</text>
<text x="103" y="89.1">5V</text>
<text x="252.4" y="89.9" transform="rotate(-90 252.4 89.9)">TXD</text>
<text x="62" y="91.6">PA4_A1_D1</text>
<text x="62" y="94.2">PA10_A2_D2</text>
<text x="100.9" y="91.6">GND</text>
<text x="101.8" y="94.2">3V3</text>
<text x="162" y="91.1" transform="rotate(-90 162 91.1)">VL</text>
<text x="164.6" y="91.1" transform="rotate(-90 164.6 91.1)">L4</text>
<text x="167.1" y="91.1" transform="rotate(-90 167.1 91.1)">L3</text>
<text x="169.7" y="91.1" transform="rotate(-90 169.7 91.1)">L2</text>
<text x="172.2" y="91.1" transform="rotate(-90 172.2 91.1)">L1</text>
<text x="174.7" y="91.1" transform="rotate(-90 174.7 91.1)">GL</text>
<text x="206.6" y="90.2" transform="rotate(-90 206.6 90.2)">SDO</text>
<text x="209.2" y="92.3" transform="rotate(-90 209.2 92.3)">CLK</text>
<text x="211.7" y="90.1" transform="rotate(-90 211.7 90.1)">TDO</text>
<text x="214.3" y="91.7" transform="rotate(-90 214.3 91.7)">SDI</text>
<text x="216.8" y="90.1" transform="rotate(-90 216.8 90.1)">VCC</text>
<text x="219.3" y="91.6" transform="rotate(-90 219.3 91.6)">IO2</text>
<text x="221.9" y="93.7" transform="rotate(-90 221.9 93.7)">GND@1</text>
<text x="224.4" y="91.6" transform="rotate(-90 224.4 91.6)">IO0</text>
<text x="227" y="90.2" transform="rotate(-90 227 90.2)">IO16</text>
<text x="229.5" y="91.6" transform="rotate(-90 229.5 91.6)">IO4</text>
<text x="232" y="90.2" transform="rotate(-90 232 90.2)">IO17</text>
<text x="234.6" y="91.6" transform="rotate(-90 234.6 91.6)">TDI</text>
<text x="237.1" y="90.2" transform="rotate(-90 237.1 90.2)">IO21</text>
<text x="239.7" y="92.8" transform="rotate(-90 239.7 92.8)">IO32</text>
<text x="242.2" y="90.2" transform="rotate(-90 242.2 90.2)">IO22</text>
<text x="244.7" y="92.8" transform="rotate(-90 244.7 92.8)">IO25</text>
<text x="247.3" y="90.1" transform="rotate(-90 247.3 90.1)">RXD</text>
<text x="249.8" y="92.8" transform="rotate(-90 249.8 92.8)">IO27</text>
<text x="62" y="96.7">PA11_A3_D3</text>
<text x="62" y="99.3">PA8_A4_D4_SDA</text>
<text x="62" y="101.8">PA9_A5_D5_SCL</text>
<text x="85" y="96.7">PA6_A10_D10_MOSI</text>
<text x="87.4" y="99.3">PA5_A9_D9_MISO</text>
<text x="88.4" y="101.8">PA7_A8_D8_SCK</text>
<text x="254.9" y="96.2" transform="rotate(-90 254.9 96.2)">GND@2</text>
<text x="62" y="104.3">PB08_A6_D6_TX</text>
<text x="88.5" y="104.3">PB09_A7_D7_RX</text>
<text x="178.7" y="116.5" transform="rotate(-90 178.7 116.5)">+</text>
<text x="181.2" y="116.5" transform="rotate(-90 181.2 116.5)">-</text>
<text x="183.8" y="116.5" transform="rotate(-90 183.8 116.5)">R</text>
<text x="186.3" y="116.5" transform="rotate(-90 186.3 116.5)">T</text>
<text x="179.8" y="122.4" transform="rotate(-90 179.8 122.4)">+</text>
<text x="182.4" y="121.9" transform="rotate(-90 182.4 121.9)">-</text>
<text x="184.9" y="122.7" transform="rotate(-90 184.9 122.7)">R</text>
<text x="187.4" y="122.5" transform="rotate(-90 187.4 122.5)">T</text>
<text x="66.5" y="128.6">VIN</text>
<text x="74.7" y="129.7">VIN VOUT</text>
<text x="80.8" y="131.7" transform="rotate(-90 80.8 131.7)">GND</text>
<text x="90" y="128.6">VOUT</text>
<text x="145.8" y="128.6">1</text>
<text x="145.8" y="131.1">3</text>
<text x="165.6" y="131.1">DACR</text>
<text x="167" y="128.6">ONE</text>
<text x="176.3" y="129.7">ONE</text>
<text x="183" y="129.7">+5V</text>
<text x="191.6" y="128.6">+5V</text>
<text x="191.6" y="131.1">GND</text>
<text x="145.8" y="133.7">2</text>
<text x="166" y="133.7">DACL</text>
<text x="168.1" y="136.2">SP-</text>
<text x="176.3" y="132.3">DACRGND</text>
<text x="176.3" y="134.8">DACL</text>
<text x="176.3" y="137.3">SP-</text>
<text x="183.9" y="134.8">RX</text>
<text x="184.2" y="137.3">TX</text>
<text x="191.6" y="133.7">RX</text>
<text x="191.6" y="136.2">TX</text>
<text x="79.7" y="141.1" transform="rotate(-90 79.7 141.1)">GND</text>
<text x="167.5" y="138.8">SP+</text>
<text x="176.3" y="139.9">SP+ BUSY</text>
<text x="179.8" y="141.9" transform="rotate(-90 179.8 141.9)">SPK-</text>
<text x="184.9" y="141.9" transform="rotate(-90 184.9 141.9)">SPK+</text>
<text x="191.6" y="138.8">BUSY</text>
<text x="178.7" y="151.5" transform="rotate(-90 178.7 151.5)">SPK-</text>
<text x="183.8" y="152.1" transform="rotate(-90 183.8 152.1)">SPK+</text>
<text x="145.7" y="157.9" transform="rotate(-90 145.7 157.9)">2</text>
<text x="148.2" y="157.9" transform="rotate(-90 148.2 157.9)">1</text>
</g>
</svg>
